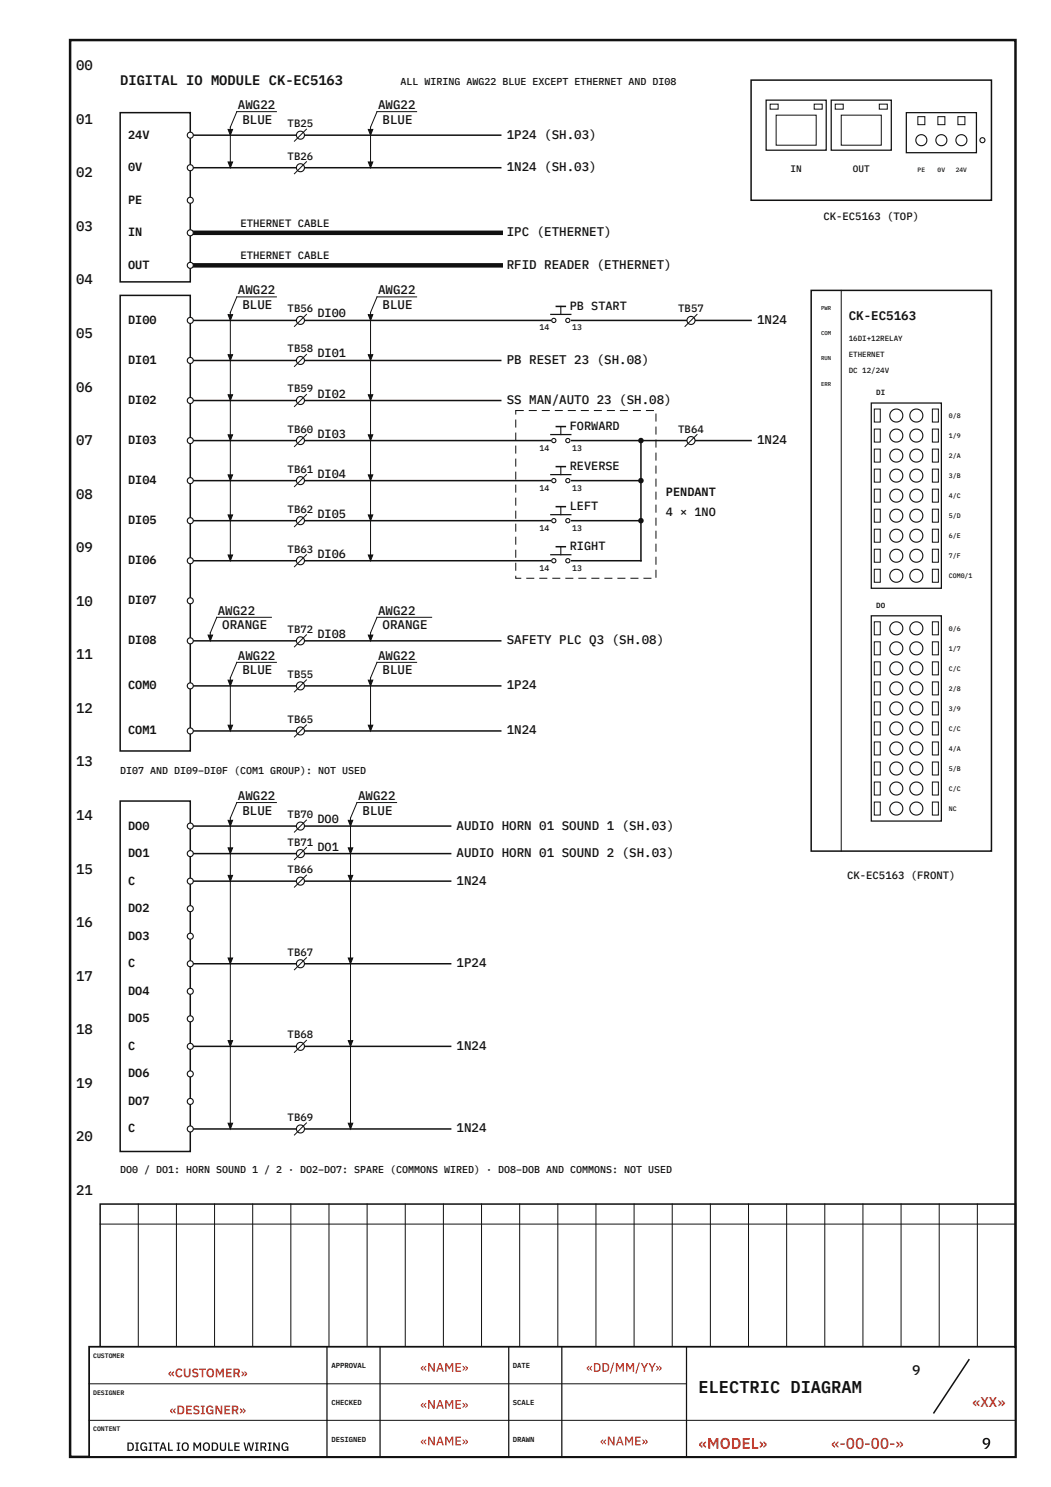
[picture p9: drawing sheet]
<svg xmlns="http://www.w3.org/2000/svg" width="210mm" height="297mm" viewBox="0 0 210 297" stroke-linecap="round" stroke-linejoin="round" font-family="sans-serif">
<path d="M14 8h188.8v283h-188.8z" fill="none" stroke="#111" stroke-width=".5"/>
<path d="M20 240.5h182.8v28.5h-182.8z" fill="none" stroke="#111" stroke-width=".3"/>
<g fill="none" stroke="#111" stroke-width=".2">
<path d="M20 244.5h182.8M27.6 240.5v28.5M35.2 240.5v28.5M42.8 240.5v28.5M50.5 240.5v28.5M58.1 240.5v28.5M65.7 240.5v28.5M73.3 240.5v28.5M80.9 240.5v28.5M88.5 240.5v28.5M96.2 240.5v28.5M103.8 240.5v28.5"/>
<path d="M111.4 240.5v28.5M119 240.5v28.5M126.6 240.5v28.5M134.2 240.5v28.5M141.9 240.5v28.5M149.5 240.5v28.5M157.1 240.5v28.5M164.7 240.5v28.5M172.3 240.5v28.5M179.9 240.5v28.5M187.6 240.5v28.5M195.2 240.5v28.5"/>
</g>
<path d="M17.8 269h185v22h-185z" fill="#fff"/>
<path d="M17.8 269h185v22h-185z" fill="none" stroke="#111" stroke-width=".35"/>
<path d="M65.3 269v22M75.9 269v22M101.6 269v22M112.2 269v22M137.1 269v22" fill="none" stroke="#111" stroke-width=".25"/>
<path d="M17.8 276.4h119.3M17.8 283.7h185" fill="none" stroke="#111" stroke-width=".2"/>
<path d="M193.5 271.6l-7 10.6" fill="none" stroke="#111" stroke-width=".3"/>
<path d="M24 22.5h14v33.8h-14z" fill="#fff"/>
<path d="M24 22.5h14v33.8h-14zM38 27h62M38 33.5h62" fill="none" stroke="#111" stroke-width=".3"/>
<path d="M38 46.5h62M38 53h62" fill="none" stroke="#111" stroke-width=".9"/>
<path d="M46 25.4v7.2" fill="none" stroke="#111" stroke-width=".2"/>
<path d="M45.5 25.9h.9l-.4 1.1z" fill="#111"/>
<path d="M45.5 25.9h.9l-.4 1.1z" fill="none" stroke="#111" stroke-width=".2"/>
<path d="M45.5 32.4h.9l-.4 1.1z" fill="#111"/>
<path d="M45.5 32.4h.9l-.4 1.1zM55.2 22.3h-7.9l-1.3 3.1M74 25.4v7.2" fill="none" stroke="#111" stroke-width=".2"/>
<path d="M73.5 25.9h.9l-.4 1.1z" fill="#111"/>
<path d="M73.5 25.9h.9l-.4 1.1z" fill="none" stroke="#111" stroke-width=".2"/>
<path d="M73.5 32.4h.9l-.4 1.1z" fill="#111"/>
<path d="M73.5 32.4h.9l-.4 1.1zM83.2 22.3h-7.9l-1.3 3.1" fill="none" stroke="#111" stroke-width=".2"/>
<circle cx="60" cy="27" r=".8" fill="#fff"/>
<circle cx="60" cy="27" r=".8" fill="none" stroke="#111" stroke-width=".22"/>
<path d="M61.2 25.8l-2.4 2.4" fill="none" stroke="#111" stroke-width=".2"/>
<circle cx="38" cy="27" r=".6" fill="#fff"/>
<circle cx="38" cy="27" r=".6" fill="none" stroke="#111" stroke-width=".22"/>
<circle cx="60" cy="33.5" r=".8" fill="#fff"/>
<circle cx="60" cy="33.5" r=".8" fill="none" stroke="#111" stroke-width=".22"/>
<path d="M61.2 32.3l-2.4 2.4" fill="none" stroke="#111" stroke-width=".2"/>
<circle cx="38" cy="33.5" r=".6" fill="#fff"/>
<circle cx="38" cy="33.5" r=".6" fill="none" stroke="#111" stroke-width=".22"/>
<circle cx="38" cy="40" r=".6" fill="#fff"/>
<circle cx="38" cy="40" r=".6" fill="none" stroke="#111" stroke-width=".22"/>
<circle cx="38" cy="46.5" r=".6" fill="#fff"/>
<circle cx="38" cy="46.5" r=".6" fill="none" stroke="#111" stroke-width=".22"/>
<circle cx="38" cy="53" r=".6" fill="#fff"/>
<circle cx="38" cy="53" r=".6" fill="none" stroke="#111" stroke-width=".22"/>
<path d="M24 59h14v91h-14z" fill="#fff"/>
<path d="M24 59h14v91h-14zM38 64h112" fill="none" stroke="#111" stroke-width=".3"/>
<g fill="#fff">
<path d="M110.1 63.5h3.8v1h-3.8z"/>
<circle cx="110.6" cy="64" r=".42"/>
</g>
<circle cx="110.6" cy="64" r=".42" fill="none" stroke="#111" stroke-width=".22"/>
<circle cx="113.4" cy="64" r=".42" fill="#fff"/>
<g fill="none" stroke="#111" stroke-width=".22">
<path d="M112 61.2v1.6"/>
<circle cx="113.4" cy="64" r=".42"/>
</g>
<path d="M110 62.8h4" fill="none" stroke="#111" stroke-width=".25"/>
<path d="M111.1 61.2h1.8" fill="none" stroke="#111" stroke-width=".3"/>
<circle cx="60" cy="64" r=".8" fill="#fff"/>
<circle cx="60" cy="64" r=".8" fill="none" stroke="#111" stroke-width=".22"/>
<path d="M61.2 62.8l-2.4 2.4" fill="none" stroke="#111" stroke-width=".2"/>
<circle cx="138" cy="64" r=".8" fill="#fff"/>
<circle cx="138" cy="64" r=".8" fill="none" stroke="#111" stroke-width=".22"/>
<path d="M139.2 62.8l-2.4 2.4" fill="none" stroke="#111" stroke-width=".2"/>
<path d="M38 72h62" fill="none" stroke="#111" stroke-width=".3"/>
<circle cx="60" cy="72" r=".8" fill="#fff"/>
<circle cx="60" cy="72" r=".8" fill="none" stroke="#111" stroke-width=".22"/>
<path d="M61.2 70.8l-2.4 2.4" fill="none" stroke="#111" stroke-width=".2"/>
<path d="M38 80h62" fill="none" stroke="#111" stroke-width=".3"/>
<circle cx="60" cy="80" r=".8" fill="#fff"/>
<circle cx="60" cy="80" r=".8" fill="none" stroke="#111" stroke-width=".22"/>
<path d="M61.2 78.8l-2.4 2.4" fill="none" stroke="#111" stroke-width=".2"/>
<path d="M38 88h112M38 96h90M128 88v24h-90M38 104h90" fill="none" stroke="#111" stroke-width=".3"/>
<g fill="#111">
<path d="M105.6 81.9h1.6v.2h-1.6zM108.2 81.9h1.6v.2h-1.6zM110.8 81.9h1.6v.2h-1.6zM113.4 81.9h1.6v.2h-1.6zM116 81.9h1.6v.2h-1.6zM118.6 81.9h1.6v.2h-1.6zM121.2 81.9h1.6v.2h-1.6zM123.8 81.9h1.6v.2h-1.6zM126.4 81.9h1.6v.2h-1.6zM129 81.9h1.6v.2h-1.6zM130.9 82.6h.2v1.6h-.2zM130.9 85.2h.2v1.6h-.2zM130.9 87.8h.2v1.6h-.2zM130.9 90.4h.2v1.6h-.2zM130.9 93h.2v1.6h-.2zM130.9 95.6h.2v1.6h-.2zM130.9 98.2h.2v1.6h-.2zM130.9 100.8h.2v1.6h-.2zM130.9 103.4h.2v1.6h-.2zM130.9 106h.2v1.6h-.2zM130.9 108.6h.2v1.6h-.2zM130.9 111.2h.2v1.6h-.2zM130.9 113.8h.2v1.6h-.2zM128.5 115.4h1.6v.2h-1.6zM125.9 115.4h1.6v.2h-1.6zM123.3 115.4h1.6v.2h-1.6zM120.7 115.4h1.6v.2h-1.6zM118.1 115.4h1.6v.2h-1.6zM115.5 115.4h1.6v.2h-1.6zM112.9 115.4h1.6v.2h-1.6zM110.3 115.4h1.6v.2h-1.6zM107.7 115.4h1.6v.2h-1.6zM105.1 115.4h1.6v.2h-1.6zM102.9 115h.2l-.1 .5 1.1-.1v.2h-1.2zM102.9 112.4h.2v1.6h-.2zM102.9 109.8h.2v1.6h-.2zM102.9 107.2h.2v1.6h-.2zM102.9 104.6h.2v1.6h-.2zM102.9 102h.2v1.6h-.2zM102.9 99.4h.2v1.6h-.2zM102.9 96.8h.2v1.6h-.2zM102.9 94.2h.2v1.6h-.2zM102.9 91.6h.2v1.6h-.2zM102.9 89h.2v1.6h-.2zM102.9 86.4h.2v1.6h-.2zM102.9 83.8h.2v1.6h-.2zM102.9 81.9h1.7v.2l-1.6-.1 .1 .8h-.2z"/>
<circle cx="128" cy="88" r=".55"/>
<circle cx="128" cy="96" r=".55"/>
<circle cx="128" cy="104" r=".55"/>
</g>
<g fill="#fff">
<path d="M110.1 87.5h3.8v1h-3.8z"/>
<circle cx="110.6" cy="88" r=".42"/>
</g>
<circle cx="110.6" cy="88" r=".42" fill="none" stroke="#111" stroke-width=".22"/>
<circle cx="113.4" cy="88" r=".42" fill="#fff"/>
<g fill="none" stroke="#111" stroke-width=".22">
<path d="M112 85.2v1.6"/>
<circle cx="113.4" cy="88" r=".42"/>
</g>
<path d="M110 86.8h4" fill="none" stroke="#111" stroke-width=".25"/>
<path d="M111.1 85.2h1.8" fill="none" stroke="#111" stroke-width=".3"/>
<circle cx="60" cy="88" r=".8" fill="#fff"/>
<circle cx="60" cy="88" r=".8" fill="none" stroke="#111" stroke-width=".22"/>
<path d="M61.2 86.8l-2.4 2.4" fill="none" stroke="#111" stroke-width=".2"/>
<g fill="#fff">
<path d="M110.1 95.5h3.8v1h-3.8z"/>
<circle cx="110.6" cy="96" r=".42"/>
</g>
<circle cx="110.6" cy="96" r=".42" fill="none" stroke="#111" stroke-width=".22"/>
<circle cx="113.4" cy="96" r=".42" fill="#fff"/>
<g fill="none" stroke="#111" stroke-width=".22">
<path d="M112 93.2v1.6"/>
<circle cx="113.4" cy="96" r=".42"/>
</g>
<path d="M110 94.8h4" fill="none" stroke="#111" stroke-width=".25"/>
<path d="M111.1 93.2h1.8" fill="none" stroke="#111" stroke-width=".3"/>
<circle cx="60" cy="96" r=".8" fill="#fff"/>
<circle cx="60" cy="96" r=".8" fill="none" stroke="#111" stroke-width=".22"/>
<path d="M61.2 94.8l-2.4 2.4" fill="none" stroke="#111" stroke-width=".2"/>
<g fill="#fff">
<path d="M110.1 103.5h3.8v1h-3.8z"/>
<circle cx="110.6" cy="104" r=".42"/>
</g>
<circle cx="110.6" cy="104" r=".42" fill="none" stroke="#111" stroke-width=".22"/>
<circle cx="113.4" cy="104" r=".42" fill="#fff"/>
<g fill="none" stroke="#111" stroke-width=".22">
<path d="M112 101.2v1.6"/>
<circle cx="113.4" cy="104" r=".42"/>
</g>
<path d="M110 102.8h4" fill="none" stroke="#111" stroke-width=".25"/>
<path d="M111.1 101.2h1.8" fill="none" stroke="#111" stroke-width=".3"/>
<circle cx="60" cy="104" r=".8" fill="#fff"/>
<circle cx="60" cy="104" r=".8" fill="none" stroke="#111" stroke-width=".22"/>
<path d="M61.2 102.8l-2.4 2.4" fill="none" stroke="#111" stroke-width=".2"/>
<g fill="#fff">
<path d="M110.1 111.5h3.8v1h-3.8z"/>
<circle cx="110.6" cy="112" r=".42"/>
</g>
<circle cx="110.6" cy="112" r=".42" fill="none" stroke="#111" stroke-width=".22"/>
<circle cx="113.4" cy="112" r=".42" fill="#fff"/>
<g fill="none" stroke="#111" stroke-width=".22">
<path d="M112 109.2v1.6"/>
<circle cx="113.4" cy="112" r=".42"/>
</g>
<path d="M110 110.8h4" fill="none" stroke="#111" stroke-width=".25"/>
<path d="M111.1 109.2h1.8" fill="none" stroke="#111" stroke-width=".3"/>
<circle cx="60" cy="112" r=".8" fill="#fff"/>
<circle cx="60" cy="112" r=".8" fill="none" stroke="#111" stroke-width=".22"/>
<path d="M61.2 110.8l-2.4 2.4" fill="none" stroke="#111" stroke-width=".2"/>
<circle cx="138" cy="88" r=".8" fill="#fff"/>
<circle cx="138" cy="88" r=".8" fill="none" stroke="#111" stroke-width=".22"/>
<path d="M139.2 86.8l-2.4 2.4" fill="none" stroke="#111" stroke-width=".2"/>
<path d="M38 137h62" fill="none" stroke="#111" stroke-width=".3"/>
<circle cx="60" cy="137" r=".8" fill="#fff"/>
<circle cx="60" cy="137" r=".8" fill="none" stroke="#111" stroke-width=".22"/>
<path d="M61.2 135.8l-2.4 2.4" fill="none" stroke="#111" stroke-width=".2"/>
<path d="M38 146h62" fill="none" stroke="#111" stroke-width=".3"/>
<circle cx="60" cy="146" r=".8" fill="#fff"/>
<circle cx="60" cy="146" r=".8" fill="none" stroke="#111" stroke-width=".22"/>
<path d="M46 62.4v48.7M61.2 144.8l-2.4 2.4" fill="none" stroke="#111" stroke-width=".2"/>
<path d="M45.5 62.9h.9l-.4 1.1z" fill="#111"/>
<path d="M45.5 62.9h.9l-.4 1.1z" fill="none" stroke="#111" stroke-width=".2"/>
<path d="M45.5 70.9h.9l-.4 1.1z" fill="#111"/>
<path d="M45.5 70.9h.9l-.4 1.1z" fill="none" stroke="#111" stroke-width=".2"/>
<path d="M45.5 78.9h.9l-.4 1.1z" fill="#111"/>
<path d="M45.5 78.9h.9l-.4 1.1z" fill="none" stroke="#111" stroke-width=".2"/>
<path d="M45.5 86.9h.9l-.4 1.1z" fill="#111"/>
<path d="M45.5 86.9h.9l-.4 1.1z" fill="none" stroke="#111" stroke-width=".2"/>
<path d="M45.5 94.9h.9l-.4 1.1z" fill="#111"/>
<path d="M45.5 94.9h.9l-.4 1.1z" fill="none" stroke="#111" stroke-width=".2"/>
<path d="M45.5 102.9h.9l-.4 1.1z" fill="#111"/>
<path d="M45.5 102.9h.9l-.4 1.1z" fill="none" stroke="#111" stroke-width=".2"/>
<path d="M45.5 110.9h.9l-.4 1.1z" fill="#111"/>
<path d="M55.2 59.3h-7.9l-1.3 3.1M74 62.4v48.7M45.5 110.9h.9l-.4 1.1z" fill="none" stroke="#111" stroke-width=".2"/>
<path d="M73.5 62.9h.9l-.4 1.1z" fill="#111"/>
<path d="M73.5 62.9h.9l-.4 1.1z" fill="none" stroke="#111" stroke-width=".2"/>
<path d="M73.5 70.9h.9l-.4 1.1z" fill="#111"/>
<path d="M73.5 70.9h.9l-.4 1.1z" fill="none" stroke="#111" stroke-width=".2"/>
<path d="M73.5 78.9h.9l-.4 1.1z" fill="#111"/>
<path d="M73.5 78.9h.9l-.4 1.1z" fill="none" stroke="#111" stroke-width=".2"/>
<path d="M73.5 86.9h.9l-.4 1.1z" fill="#111"/>
<path d="M73.5 86.9h.9l-.4 1.1z" fill="none" stroke="#111" stroke-width=".2"/>
<path d="M73.5 94.9h.9l-.4 1.1z" fill="#111"/>
<path d="M73.5 94.9h.9l-.4 1.1z" fill="none" stroke="#111" stroke-width=".2"/>
<path d="M73.5 102.9h.9l-.4 1.1z" fill="#111"/>
<path d="M73.5 102.9h.9l-.4 1.1z" fill="none" stroke="#111" stroke-width=".2"/>
<path d="M73.5 110.9h.9l-.4 1.1z" fill="#111"/>
<path d="M83.2 59.3h-7.9l-1.3 3.1M73.5 110.9h.9l-.4 1.1zM46 135.4v9.7" fill="none" stroke="#111" stroke-width=".2"/>
<path d="M45.5 135.8h.9l-.4 1.2z" fill="#111"/>
<path d="M45.5 135.8h.9l-.4 1.2z" fill="none" stroke="#111" stroke-width=".2"/>
<path d="M45.5 144.8h.9l-.4 1.2z" fill="#111"/>
<path d="M55.2 132.3h-7.9l-1.3 3.1M74 135.4v9.7M45.5 144.8h.9l-.4 1.2z" fill="none" stroke="#111" stroke-width=".2"/>
<path d="M73.5 135.8h.9l-.4 1.2z" fill="#111"/>
<path d="M73.5 135.8h.9l-.4 1.2z" fill="none" stroke="#111" stroke-width=".2"/>
<path d="M73.5 144.8h.9l-.4 1.2z" fill="#111"/>
<path d="M83.2 132.3h-7.9l-1.3 3.1M73.5 144.8h.9l-.4 1.2z" fill="none" stroke="#111" stroke-width=".2"/>
<path d="M38 128h62" fill="none" stroke="#111" stroke-width=".3"/>
<circle cx="60" cy="128" r=".8" fill="#fff"/>
<circle cx="60" cy="128" r=".8" fill="none" stroke="#111" stroke-width=".22"/>
<path d="M42 126.4v.7M61.2 126.8l-2.4 2.4" fill="none" stroke="#111" stroke-width=".2"/>
<path d="M41.5 126.8h.9l-.4 1.2z" fill="#111"/>
<path d="M41.5 126.8h.9l-.4 1.2zM54.2 123.3h-10.9l-1.3 3.1M74 126.4v.7" fill="none" stroke="#111" stroke-width=".2"/>
<path d="M73.5 126.8h.9l-.4 1.2z" fill="#111"/>
<path d="M73.5 126.8h.9l-.4 1.2zM86.2 123.3h-10.9l-1.3 3.1" fill="none" stroke="#111" stroke-width=".2"/>
<circle cx="38" cy="64" r=".6" fill="#fff"/>
<circle cx="38" cy="64" r=".6" fill="none" stroke="#111" stroke-width=".22"/>
<circle cx="38" cy="72" r=".6" fill="#fff"/>
<circle cx="38" cy="72" r=".6" fill="none" stroke="#111" stroke-width=".22"/>
<circle cx="38" cy="80" r=".6" fill="#fff"/>
<circle cx="38" cy="80" r=".6" fill="none" stroke="#111" stroke-width=".22"/>
<circle cx="38" cy="88" r=".6" fill="#fff"/>
<circle cx="38" cy="88" r=".6" fill="none" stroke="#111" stroke-width=".22"/>
<circle cx="38" cy="96" r=".6" fill="#fff"/>
<circle cx="38" cy="96" r=".6" fill="none" stroke="#111" stroke-width=".22"/>
<circle cx="38" cy="104" r=".6" fill="#fff"/>
<circle cx="38" cy="104" r=".6" fill="none" stroke="#111" stroke-width=".22"/>
<circle cx="38" cy="112" r=".6" fill="#fff"/>
<circle cx="38" cy="112" r=".6" fill="none" stroke="#111" stroke-width=".22"/>
<circle cx="38" cy="120" r=".6" fill="#fff"/>
<circle cx="38" cy="120" r=".6" fill="none" stroke="#111" stroke-width=".22"/>
<circle cx="38" cy="128" r=".6" fill="#fff"/>
<circle cx="38" cy="128" r=".6" fill="none" stroke="#111" stroke-width=".22"/>
<circle cx="38" cy="137" r=".6" fill="#fff"/>
<circle cx="38" cy="137" r=".6" fill="none" stroke="#111" stroke-width=".22"/>
<circle cx="38" cy="146" r=".6" fill="#fff"/>
<circle cx="38" cy="146" r=".6" fill="none" stroke="#111" stroke-width=".22"/>
<path d="M24 160h14v70h-14z" fill="#fff"/>
<path d="M24 160h14v70h-14zM38 176h52" fill="none" stroke="#111" stroke-width=".3"/>
<circle cx="60" cy="176" r=".8" fill="#fff"/>
<circle cx="60" cy="176" r=".8" fill="none" stroke="#111" stroke-width=".22"/>
<path d="M61.2 174.8l-2.4 2.4" fill="none" stroke="#111" stroke-width=".2"/>
<path d="M38 192.5h52" fill="none" stroke="#111" stroke-width=".3"/>
<circle cx="60" cy="192.5" r=".8" fill="#fff"/>
<circle cx="60" cy="192.5" r=".8" fill="none" stroke="#111" stroke-width=".22"/>
<path d="M61.2 191.3l-2.4 2.4" fill="none" stroke="#111" stroke-width=".2"/>
<path d="M38 209h52" fill="none" stroke="#111" stroke-width=".3"/>
<circle cx="60" cy="209" r=".8" fill="#fff"/>
<circle cx="60" cy="209" r=".8" fill="none" stroke="#111" stroke-width=".22"/>
<path d="M61.2 207.8l-2.4 2.4" fill="none" stroke="#111" stroke-width=".2"/>
<path d="M38 225.5h52" fill="none" stroke="#111" stroke-width=".3"/>
<circle cx="60" cy="225.5" r=".8" fill="#fff"/>
<circle cx="60" cy="225.5" r=".8" fill="none" stroke="#111" stroke-width=".22"/>
<path d="M61.2 224.3l-2.4 2.4" fill="none" stroke="#111" stroke-width=".2"/>
<path d="M38 165h52" fill="none" stroke="#111" stroke-width=".3"/>
<circle cx="60" cy="165" r=".8" fill="#fff"/>
<circle cx="60" cy="165" r=".8" fill="none" stroke="#111" stroke-width=".22"/>
<path d="M61.2 163.8l-2.4 2.4" fill="none" stroke="#111" stroke-width=".2"/>
<path d="M38 170.5h52" fill="none" stroke="#111" stroke-width=".3"/>
<circle cx="60" cy="170.5" r=".8" fill="#fff"/>
<circle cx="60" cy="170.5" r=".8" fill="none" stroke="#111" stroke-width=".22"/>
<path d="M46 163.4v61.2M61.2 169.3l-2.4 2.4" fill="none" stroke="#111" stroke-width=".2"/>
<path d="M45.5 163.8h.9l-.4 1.2z" fill="#111"/>
<path d="M45.5 163.8h.9l-.4 1.2z" fill="none" stroke="#111" stroke-width=".2"/>
<path d="M45.5 169.3h.9l-.4 1.2z" fill="#111"/>
<path d="M45.5 169.3h.9l-.4 1.2z" fill="none" stroke="#111" stroke-width=".2"/>
<path d="M45.5 174.8h.9l-.4 1.2z" fill="#111"/>
<path d="M45.5 174.8h.9l-.4 1.2z" fill="none" stroke="#111" stroke-width=".2"/>
<path d="M45.5 191.3h.9l-.4 1.2z" fill="#111"/>
<path d="M45.5 191.3h.9l-.4 1.2z" fill="none" stroke="#111" stroke-width=".2"/>
<path d="M45.5 207.8h.9l-.4 1.2z" fill="#111"/>
<path d="M45.5 207.8h.9l-.4 1.2z" fill="none" stroke="#111" stroke-width=".2"/>
<path d="M45.5 224.3h.9l-.4 1.2z" fill="#111"/>
<path d="M55.2 160.3h-7.9l-1.3 3.1M70 163.4v61.2M45.5 224.3h.9l-.4 1.2z" fill="none" stroke="#111" stroke-width=".2"/>
<path d="M69.5 163.8h.9l-.4 1.2z" fill="#111"/>
<path d="M69.5 163.8h.9l-.4 1.2z" fill="none" stroke="#111" stroke-width=".2"/>
<path d="M69.5 169.3h.9l-.4 1.2z" fill="#111"/>
<path d="M69.5 169.3h.9l-.4 1.2z" fill="none" stroke="#111" stroke-width=".2"/>
<path d="M69.5 174.8h.9l-.4 1.2z" fill="#111"/>
<path d="M69.5 174.8h.9l-.4 1.2z" fill="none" stroke="#111" stroke-width=".2"/>
<path d="M69.5 191.3h.9l-.4 1.2z" fill="#111"/>
<path d="M69.5 191.3h.9l-.4 1.2z" fill="none" stroke="#111" stroke-width=".2"/>
<path d="M69.5 207.8h.9l-.4 1.2z" fill="#111"/>
<path d="M69.5 207.8h.9l-.4 1.2z" fill="none" stroke="#111" stroke-width=".2"/>
<path d="M69.5 224.3h.9l-.4 1.2z" fill="#111"/>
<path d="M79.2 160.3h-7.9l-1.3 3.1M69.5 224.3h.9l-.4 1.2z" fill="none" stroke="#111" stroke-width=".2"/>
<circle cx="38" cy="165" r=".6" fill="#fff"/>
<circle cx="38" cy="165" r=".6" fill="none" stroke="#111" stroke-width=".22"/>
<circle cx="38" cy="170.5" r=".6" fill="#fff"/>
<circle cx="38" cy="170.5" r=".6" fill="none" stroke="#111" stroke-width=".22"/>
<circle cx="38" cy="176" r=".6" fill="#fff"/>
<circle cx="38" cy="176" r=".6" fill="none" stroke="#111" stroke-width=".22"/>
<circle cx="38" cy="181.5" r=".6" fill="#fff"/>
<circle cx="38" cy="181.5" r=".6" fill="none" stroke="#111" stroke-width=".22"/>
<circle cx="38" cy="187" r=".6" fill="#fff"/>
<circle cx="38" cy="187" r=".6" fill="none" stroke="#111" stroke-width=".22"/>
<circle cx="38" cy="192.5" r=".6" fill="#fff"/>
<circle cx="38" cy="192.5" r=".6" fill="none" stroke="#111" stroke-width=".22"/>
<circle cx="38" cy="198" r=".6" fill="#fff"/>
<circle cx="38" cy="198" r=".6" fill="none" stroke="#111" stroke-width=".22"/>
<circle cx="38" cy="203.5" r=".6" fill="#fff"/>
<circle cx="38" cy="203.5" r=".6" fill="none" stroke="#111" stroke-width=".22"/>
<circle cx="38" cy="209" r=".6" fill="#fff"/>
<circle cx="38" cy="209" r=".6" fill="none" stroke="#111" stroke-width=".22"/>
<circle cx="38" cy="214.5" r=".6" fill="#fff"/>
<circle cx="38" cy="214.5" r=".6" fill="none" stroke="#111" stroke-width=".22"/>
<circle cx="38" cy="220" r=".6" fill="#fff"/>
<circle cx="38" cy="220" r=".6" fill="none" stroke="#111" stroke-width=".22"/>
<circle cx="38" cy="225.5" r=".6" fill="#fff"/>
<circle cx="38" cy="225.5" r=".6" fill="none" stroke="#111" stroke-width=".22"/>
<path d="M150 16h48v24h-48z" fill="#fff"/>
<path d="M150 16h48v24h-48z" fill="none" stroke="#111" stroke-width=".3"/>
<path d="M153 20h12v10h-12z" fill="#fff"/>
<path d="M153 20h12v10h-12z" fill="none" stroke="#111" stroke-width=".25"/>
<path d="M155 23h8v6h-8z" fill="#fff"/>
<path d="M155 23h8v6h-8z" fill="none" stroke="#111" stroke-width=".2"/>
<path d="M153.8 20.8h1.6v1h-1.6z" fill="#fff"/>
<path d="M153.8 20.8h1.6v1h-1.6z" fill="none" stroke="#111" stroke-width=".2"/>
<path d="M162.6 20.8h1.6v1h-1.6z" fill="#fff"/>
<path d="M162.6 20.8h1.6v1h-1.6z" fill="none" stroke="#111" stroke-width=".2"/>
<path d="M166 20h12v10h-12z" fill="#fff"/>
<path d="M166 20h12v10h-12z" fill="none" stroke="#111" stroke-width=".25"/>
<path d="M168 23h8v6h-8z" fill="#fff"/>
<path d="M168 23h8v6h-8z" fill="none" stroke="#111" stroke-width=".2"/>
<path d="M166.8 20.8h1.6v1h-1.6z" fill="#fff"/>
<path d="M166.8 20.8h1.6v1h-1.6z" fill="none" stroke="#111" stroke-width=".2"/>
<path d="M175.6 20.8h1.6v1h-1.6z" fill="#fff"/>
<path d="M175.6 20.8h1.6v1h-1.6z" fill="none" stroke="#111" stroke-width=".2"/>
<path d="M181 22.5h14v8h-14z" fill="#fff"/>
<path d="M181 22.5h14v8h-14z" fill="none" stroke="#111" stroke-width=".25"/>
<circle cx="184" cy="28" r="1.1" fill="#fff"/>
<circle cx="184" cy="28" r="1.1" fill="none" stroke="#111" stroke-width=".22"/>
<path d="M183.3 23.3h1.4v1.6h-1.4z" fill="#fff"/>
<path d="M183.3 23.3h1.4v1.6h-1.4z" fill="none" stroke="#111" stroke-width=".2"/>
<circle cx="188" cy="28" r="1.1" fill="#fff"/>
<circle cx="188" cy="28" r="1.1" fill="none" stroke="#111" stroke-width=".22"/>
<path d="M187.3 23.3h1.4v1.6h-1.4z" fill="#fff"/>
<path d="M187.3 23.3h1.4v1.6h-1.4z" fill="none" stroke="#111" stroke-width=".2"/>
<circle cx="192" cy="28" r="1.1" fill="#fff"/>
<circle cx="192" cy="28" r="1.1" fill="none" stroke="#111" stroke-width=".22"/>
<path d="M191.3 23.3h1.4v1.6h-1.4z" fill="#fff"/>
<path d="M191.3 23.3h1.4v1.6h-1.4z" fill="none" stroke="#111" stroke-width=".2"/>
<circle cx="196.2" cy="28" r=".5" fill="#fff"/>
<circle cx="196.2" cy="28" r=".5" fill="none" stroke="#111" stroke-width=".22"/>
<path d="M162 58h36v112h-36z" fill="#fff"/>
<path d="M162 58h36v112h-36z" fill="none" stroke="#111" stroke-width=".3"/>
<path d="M168 58v112" fill="none" stroke="#111" stroke-width=".2"/>
<path d="M174 80.5h14v37h-14z" fill="#fff"/>
<path d="M174 80.5h14v37h-14z" fill="none" stroke="#111" stroke-width=".25"/>
<path d="M174.6 81.7h1.2v2.6h-1.2z" fill="#fff"/>
<path d="M174.6 81.7h1.2v2.6h-1.2z" fill="none" stroke="#111" stroke-width=".2"/>
<path d="M186.2 81.7h1.2v2.6h-1.2z" fill="#fff"/>
<path d="M186.2 81.7h1.2v2.6h-1.2z" fill="none" stroke="#111" stroke-width=".2"/>
<circle cx="179" cy="83" r="1.3" fill="#fff"/>
<circle cx="179" cy="83" r="1.3" fill="none" stroke="#111" stroke-width=".22"/>
<circle cx="183" cy="83" r="1.3" fill="#fff"/>
<circle cx="183" cy="83" r="1.3" fill="none" stroke="#111" stroke-width=".22"/>
<path d="M174.6 85.7h1.2v2.6h-1.2z" fill="#fff"/>
<path d="M174.6 85.7h1.2v2.6h-1.2z" fill="none" stroke="#111" stroke-width=".2"/>
<path d="M186.2 85.7h1.2v2.6h-1.2z" fill="#fff"/>
<path d="M186.2 85.7h1.2v2.6h-1.2z" fill="none" stroke="#111" stroke-width=".2"/>
<circle cx="179" cy="87" r="1.3" fill="#fff"/>
<circle cx="179" cy="87" r="1.3" fill="none" stroke="#111" stroke-width=".22"/>
<circle cx="183" cy="87" r="1.3" fill="#fff"/>
<circle cx="183" cy="87" r="1.3" fill="none" stroke="#111" stroke-width=".22"/>
<path d="M174.6 89.7h1.2v2.6h-1.2z" fill="#fff"/>
<path d="M174.6 89.7h1.2v2.6h-1.2z" fill="none" stroke="#111" stroke-width=".2"/>
<path d="M186.2 89.7h1.2v2.6h-1.2z" fill="#fff"/>
<path d="M186.2 89.7h1.2v2.6h-1.2z" fill="none" stroke="#111" stroke-width=".2"/>
<circle cx="179" cy="91" r="1.3" fill="#fff"/>
<circle cx="179" cy="91" r="1.3" fill="none" stroke="#111" stroke-width=".22"/>
<circle cx="183" cy="91" r="1.3" fill="#fff"/>
<circle cx="183" cy="91" r="1.3" fill="none" stroke="#111" stroke-width=".22"/>
<path d="M174.6 93.7h1.2v2.6h-1.2z" fill="#fff"/>
<path d="M174.6 93.7h1.2v2.6h-1.2z" fill="none" stroke="#111" stroke-width=".2"/>
<path d="M186.2 93.7h1.2v2.6h-1.2z" fill="#fff"/>
<path d="M186.2 93.7h1.2v2.6h-1.2z" fill="none" stroke="#111" stroke-width=".2"/>
<circle cx="179" cy="95" r="1.3" fill="#fff"/>
<circle cx="179" cy="95" r="1.3" fill="none" stroke="#111" stroke-width=".22"/>
<circle cx="183" cy="95" r="1.3" fill="#fff"/>
<circle cx="183" cy="95" r="1.3" fill="none" stroke="#111" stroke-width=".22"/>
<path d="M174.6 97.7h1.2v2.6h-1.2z" fill="#fff"/>
<path d="M174.6 97.7h1.2v2.6h-1.2z" fill="none" stroke="#111" stroke-width=".2"/>
<path d="M186.2 97.7h1.2v2.6h-1.2z" fill="#fff"/>
<path d="M186.2 97.7h1.2v2.6h-1.2z" fill="none" stroke="#111" stroke-width=".2"/>
<circle cx="179" cy="99" r="1.3" fill="#fff"/>
<circle cx="179" cy="99" r="1.3" fill="none" stroke="#111" stroke-width=".22"/>
<circle cx="183" cy="99" r="1.3" fill="#fff"/>
<circle cx="183" cy="99" r="1.3" fill="none" stroke="#111" stroke-width=".22"/>
<path d="M174.6 101.7h1.2v2.6h-1.2z" fill="#fff"/>
<path d="M174.6 101.7h1.2v2.6h-1.2z" fill="none" stroke="#111" stroke-width=".2"/>
<path d="M186.2 101.7h1.2v2.6h-1.2z" fill="#fff"/>
<path d="M186.2 101.7h1.2v2.6h-1.2z" fill="none" stroke="#111" stroke-width=".2"/>
<circle cx="179" cy="103" r="1.3" fill="#fff"/>
<circle cx="179" cy="103" r="1.3" fill="none" stroke="#111" stroke-width=".22"/>
<circle cx="183" cy="103" r="1.3" fill="#fff"/>
<circle cx="183" cy="103" r="1.3" fill="none" stroke="#111" stroke-width=".22"/>
<path d="M174.6 105.7h1.2v2.6h-1.2z" fill="#fff"/>
<path d="M174.6 105.7h1.2v2.6h-1.2z" fill="none" stroke="#111" stroke-width=".2"/>
<path d="M186.2 105.7h1.2v2.6h-1.2z" fill="#fff"/>
<path d="M186.2 105.7h1.2v2.6h-1.2z" fill="none" stroke="#111" stroke-width=".2"/>
<circle cx="179" cy="107" r="1.3" fill="#fff"/>
<circle cx="179" cy="107" r="1.3" fill="none" stroke="#111" stroke-width=".22"/>
<circle cx="183" cy="107" r="1.3" fill="#fff"/>
<circle cx="183" cy="107" r="1.3" fill="none" stroke="#111" stroke-width=".22"/>
<path d="M174.6 109.7h1.2v2.6h-1.2z" fill="#fff"/>
<path d="M174.6 109.7h1.2v2.6h-1.2z" fill="none" stroke="#111" stroke-width=".2"/>
<path d="M186.2 109.7h1.2v2.6h-1.2z" fill="#fff"/>
<path d="M186.2 109.7h1.2v2.6h-1.2z" fill="none" stroke="#111" stroke-width=".2"/>
<circle cx="179" cy="111" r="1.3" fill="#fff"/>
<circle cx="179" cy="111" r="1.3" fill="none" stroke="#111" stroke-width=".22"/>
<circle cx="183" cy="111" r="1.3" fill="#fff"/>
<circle cx="183" cy="111" r="1.3" fill="none" stroke="#111" stroke-width=".22"/>
<path d="M174.6 113.7h1.2v2.6h-1.2z" fill="#fff"/>
<path d="M174.6 113.7h1.2v2.6h-1.2z" fill="none" stroke="#111" stroke-width=".2"/>
<path d="M186.2 113.7h1.2v2.6h-1.2z" fill="#fff"/>
<path d="M186.2 113.7h1.2v2.6h-1.2z" fill="none" stroke="#111" stroke-width=".2"/>
<circle cx="179" cy="115" r="1.3" fill="#fff"/>
<circle cx="179" cy="115" r="1.3" fill="none" stroke="#111" stroke-width=".22"/>
<circle cx="183" cy="115" r="1.3" fill="#fff"/>
<circle cx="183" cy="115" r="1.3" fill="none" stroke="#111" stroke-width=".22"/>
<path d="M174 123h14v41h-14z" fill="#fff"/>
<path d="M174 123h14v41h-14z" fill="none" stroke="#111" stroke-width=".25"/>
<path d="M174.6 124.2h1.2v2.6h-1.2z" fill="#fff"/>
<path d="M174.6 124.2h1.2v2.6h-1.2z" fill="none" stroke="#111" stroke-width=".2"/>
<path d="M186.2 124.2h1.2v2.6h-1.2z" fill="#fff"/>
<path d="M186.2 124.2h1.2v2.6h-1.2z" fill="none" stroke="#111" stroke-width=".2"/>
<circle cx="179" cy="125.5" r="1.3" fill="#fff"/>
<circle cx="179" cy="125.5" r="1.3" fill="none" stroke="#111" stroke-width=".22"/>
<circle cx="183" cy="125.5" r="1.3" fill="#fff"/>
<circle cx="183" cy="125.5" r="1.3" fill="none" stroke="#111" stroke-width=".22"/>
<path d="M174.6 128.2h1.2v2.6h-1.2z" fill="#fff"/>
<path d="M174.6 128.2h1.2v2.6h-1.2z" fill="none" stroke="#111" stroke-width=".2"/>
<path d="M186.2 128.2h1.2v2.6h-1.2z" fill="#fff"/>
<path d="M186.2 128.2h1.2v2.6h-1.2z" fill="none" stroke="#111" stroke-width=".2"/>
<circle cx="179" cy="129.5" r="1.3" fill="#fff"/>
<circle cx="179" cy="129.5" r="1.3" fill="none" stroke="#111" stroke-width=".22"/>
<circle cx="183" cy="129.5" r="1.3" fill="#fff"/>
<circle cx="183" cy="129.5" r="1.3" fill="none" stroke="#111" stroke-width=".22"/>
<path d="M174.6 132.2h1.2v2.6h-1.2z" fill="#fff"/>
<path d="M174.6 132.2h1.2v2.6h-1.2z" fill="none" stroke="#111" stroke-width=".2"/>
<path d="M186.2 132.2h1.2v2.6h-1.2z" fill="#fff"/>
<path d="M186.2 132.2h1.2v2.6h-1.2z" fill="none" stroke="#111" stroke-width=".2"/>
<circle cx="179" cy="133.5" r="1.3" fill="#fff"/>
<circle cx="179" cy="133.5" r="1.3" fill="none" stroke="#111" stroke-width=".22"/>
<circle cx="183" cy="133.5" r="1.3" fill="#fff"/>
<circle cx="183" cy="133.5" r="1.3" fill="none" stroke="#111" stroke-width=".22"/>
<path d="M174.6 136.2h1.2v2.6h-1.2z" fill="#fff"/>
<path d="M174.6 136.2h1.2v2.6h-1.2z" fill="none" stroke="#111" stroke-width=".2"/>
<path d="M186.2 136.2h1.2v2.6h-1.2z" fill="#fff"/>
<path d="M186.2 136.2h1.2v2.6h-1.2z" fill="none" stroke="#111" stroke-width=".2"/>
<circle cx="179" cy="137.5" r="1.3" fill="#fff"/>
<circle cx="179" cy="137.5" r="1.3" fill="none" stroke="#111" stroke-width=".22"/>
<circle cx="183" cy="137.5" r="1.3" fill="#fff"/>
<circle cx="183" cy="137.5" r="1.3" fill="none" stroke="#111" stroke-width=".22"/>
<path d="M174.6 140.2h1.2v2.6h-1.2z" fill="#fff"/>
<path d="M174.6 140.2h1.2v2.6h-1.2z" fill="none" stroke="#111" stroke-width=".2"/>
<path d="M186.2 140.2h1.2v2.6h-1.2z" fill="#fff"/>
<path d="M186.2 140.2h1.2v2.6h-1.2z" fill="none" stroke="#111" stroke-width=".2"/>
<circle cx="179" cy="141.5" r="1.3" fill="#fff"/>
<circle cx="179" cy="141.5" r="1.3" fill="none" stroke="#111" stroke-width=".22"/>
<circle cx="183" cy="141.5" r="1.3" fill="#fff"/>
<circle cx="183" cy="141.5" r="1.3" fill="none" stroke="#111" stroke-width=".22"/>
<path d="M174.6 144.2h1.2v2.6h-1.2z" fill="#fff"/>
<path d="M174.6 144.2h1.2v2.6h-1.2z" fill="none" stroke="#111" stroke-width=".2"/>
<path d="M186.2 144.2h1.2v2.6h-1.2z" fill="#fff"/>
<path d="M186.2 144.2h1.2v2.6h-1.2z" fill="none" stroke="#111" stroke-width=".2"/>
<circle cx="179" cy="145.5" r="1.3" fill="#fff"/>
<circle cx="179" cy="145.5" r="1.3" fill="none" stroke="#111" stroke-width=".22"/>
<circle cx="183" cy="145.5" r="1.3" fill="#fff"/>
<circle cx="183" cy="145.5" r="1.3" fill="none" stroke="#111" stroke-width=".22"/>
<path d="M174.6 148.2h1.2v2.6h-1.2z" fill="#fff"/>
<path d="M174.6 148.2h1.2v2.6h-1.2z" fill="none" stroke="#111" stroke-width=".2"/>
<path d="M186.2 148.2h1.2v2.6h-1.2z" fill="#fff"/>
<path d="M186.2 148.2h1.2v2.6h-1.2z" fill="none" stroke="#111" stroke-width=".2"/>
<circle cx="179" cy="149.5" r="1.3" fill="#fff"/>
<circle cx="179" cy="149.5" r="1.3" fill="none" stroke="#111" stroke-width=".22"/>
<circle cx="183" cy="149.5" r="1.3" fill="#fff"/>
<circle cx="183" cy="149.5" r="1.3" fill="none" stroke="#111" stroke-width=".22"/>
<path d="M174.6 152.2h1.2v2.6h-1.2z" fill="#fff"/>
<path d="M174.6 152.2h1.2v2.6h-1.2z" fill="none" stroke="#111" stroke-width=".2"/>
<path d="M186.2 152.2h1.2v2.6h-1.2z" fill="#fff"/>
<path d="M186.2 152.2h1.2v2.6h-1.2z" fill="none" stroke="#111" stroke-width=".2"/>
<circle cx="179" cy="153.5" r="1.3" fill="#fff"/>
<circle cx="179" cy="153.5" r="1.3" fill="none" stroke="#111" stroke-width=".22"/>
<circle cx="183" cy="153.5" r="1.3" fill="#fff"/>
<circle cx="183" cy="153.5" r="1.3" fill="none" stroke="#111" stroke-width=".22"/>
<path d="M174.6 156.2h1.2v2.6h-1.2z" fill="#fff"/>
<path d="M174.6 156.2h1.2v2.6h-1.2z" fill="none" stroke="#111" stroke-width=".2"/>
<path d="M186.2 156.2h1.2v2.6h-1.2z" fill="#fff"/>
<path d="M186.2 156.2h1.2v2.6h-1.2z" fill="none" stroke="#111" stroke-width=".2"/>
<circle cx="179" cy="157.5" r="1.3" fill="#fff"/>
<circle cx="179" cy="157.5" r="1.3" fill="none" stroke="#111" stroke-width=".22"/>
<circle cx="183" cy="157.5" r="1.3" fill="#fff"/>
<circle cx="183" cy="157.5" r="1.3" fill="none" stroke="#111" stroke-width=".22"/>
<path d="M174.6 160.2h1.2v2.6h-1.2z" fill="#fff"/>
<path d="M174.6 160.2h1.2v2.6h-1.2z" fill="none" stroke="#111" stroke-width=".2"/>
<path d="M186.2 160.2h1.2v2.6h-1.2z" fill="#fff"/>
<path d="M186.2 160.2h1.2v2.6h-1.2z" fill="none" stroke="#111" stroke-width=".2"/>
<circle cx="179" cy="161.5" r="1.3" fill="#fff"/>
<circle cx="179" cy="161.5" r="1.3" fill="none" stroke="#111" stroke-width=".22"/>
<circle cx="183" cy="161.5" r="1.3" fill="#fff"/>
<circle cx="183" cy="161.5" r="1.3" fill="none" stroke="#111" stroke-width=".22"/>
<text font-size="3.4" fill="#111" x="139.5" y="278.3">ELECTRIC DIAGRAM</text>
<g font-size="3.1" fill="#c0392b">
<text x="139.5" y="289.4">«MODEL»</text>
<text x="166" y="289.4">«-00-00-»</text>
</g>
<text font-size="3.1" fill="#111" x="196.1" y="289.4">9</text>
<g font-size="2.8" fill="#111">
<text x="15.2" y="14">00</text>
<text x="15.2" y="24.7">01</text>
<text x="15.2" y="35.4">02</text>
<text x="15.2" y="46.1">03</text>
<text x="15.2" y="56.8">04</text>
<text x="15.2" y="67.5">05</text>
<text x="15.2" y="78.2">06</text>
<text x="15.2" y="88.9">07</text>
<text x="15.2" y="99.6">08</text>
<text x="15.2" y="110.3">09</text>
<text x="15.2" y="121">10</text>
<text x="15.2" y="131.7">11</text>
<text x="15.2" y="142.4">12</text>
<text x="15.2" y="153.1">13</text>
<text x="15.2" y="163.8">14</text>
<text x="15.2" y="174.5">15</text>
<text x="15.2" y="185.2">16</text>
<text x="15.2" y="195.9">17</text>
<text x="15.2" y="206.6">18</text>
<text x="15.2" y="217.3">19</text>
<text x="15.2" y="228">20</text>
<text x="15.2" y="238.7">21</text>
<text x="182.2" y="274.6">9</text>
</g>
<text font-size="2.8" fill="#c0392b" x="194.1" y="281">«XX»</text>
<text font-size="2.7" fill="#111" x="24" y="17">DIGITAL IO MODULE CK-EC5163</text>
<g font-size="2.5" fill="#111">
<text x="47.5" y="21.8">AWG22</text>
<text x="75.5" y="21.8">AWG22</text>
<text x="48.4" y="24.7">BLUE</text>
<text x="76.4" y="24.7">BLUE</text>
<text x="101.2" y="27.7">1P24 (SH.03)</text>
<text x="101.2" y="34.2">1N24 (SH.03)</text>
<text x="101.2" y="47.2">IPC (ETHERNET)</text>
<text x="101.2" y="53.7">RFID READER (ETHERNET)</text>
<text x="47.5" y="58.8">AWG22</text>
<text x="75.5" y="58.8">AWG22</text>
<text x="48.4" y="61.7">BLUE</text>
<text x="76.4" y="61.7">BLUE</text>
<text x="151.2" y="64.7">1N24</text>
<text x="169.5" y="64">CK-EC5163</text>
<text x="101.2" y="72.7">PB RESET 23 (SH.08)</text>
<text x="101.2" y="80.7">SS MAN/AUTO 23 (SH.08)</text>
<text x="151.2" y="88.7">1N24</text>
<text x="43.5" y="122.8">AWG22</text>
<text x="44.4" y="125.7">ORANGE</text>
<text x="75.5" y="122.8">AWG22</text>
<text x="76.4" y="125.7">ORANGE</text>
<text x="47.5" y="131.8">AWG22</text>
<text x="75.5" y="131.8">AWG22</text>
<text x="101.2" y="128.7">SAFETY PLC Q3 (SH.08)</text>
<text x="48.4" y="134.7">BLUE</text>
<text x="76.4" y="134.7">BLUE</text>
<text x="101.2" y="137.7">1P24</text>
<text x="101.2" y="146.7">1N24</text>
<text x="47.5" y="159.8">AWG22</text>
<text x="71.5" y="159.8">AWG22</text>
<text x="48.4" y="162.7">BLUE</text>
<text x="72.4" y="162.7">BLUE</text>
<text x="91.2" y="165.7">AUDIO HORN 01 SOUND 1 (SH.03)</text>
<text x="91.2" y="171.2">AUDIO HORN 01 SOUND 2 (SH.03)</text>
<text x="91.2" y="176.7">1N24</text>
<text x="91.2" y="193.2">1P24</text>
<text x="91.2" y="209.7">1N24</text>
<text x="91.2" y="226.2">1N24</text>
</g>
<g font-size="2.5" fill="#c0392b">
<text x="33.6" y="275.1">«CUSTOMER»</text>
<text x="83.9" y="274">«NAME»</text>
<text x="117.1" y="274">«DD/MM/YY»</text>
<text x="83.9" y="281.4">«NAME»</text>
<text x="33.9" y="282.5">«DESIGNER»</text>
<text x="83.9" y="288.7">«NAME»</text>
<text x="119.8" y="288.7">«NAME»</text>
</g>
<g font-size="2.4" fill="#111">
<text x="25.6" y="27.7">24V</text>
<text x="25.6" y="34.2">0V</text>
<text x="25.6" y="40.7">PE</text>
<text x="25.6" y="47.2">IN</text>
<text x="25.6" y="53.7">OUT</text>
<text x="25.6" y="64.7">DI00</text>
<text x="63.4" y="63.4">DI00</text>
<text x="113.8" y="61.9">PB START</text>
<text x="63.4" y="71.4">DI01</text>
<text x="25.6" y="72.7">DI01</text>
<text x="25.6" y="80.7">DI02</text>
<text x="63.4" y="79.4">DI02</text>
<text x="25.6" y="88.7">DI03</text>
<text x="63.4" y="87.4">DI03</text>
<text x="113.8" y="85.9">FORWARD</text>
<text x="63.4" y="95.4">DI04</text>
<text x="113.8" y="93.9">REVERSE</text>
<text x="25.6" y="96.7">DI04</text>
<text x="113.8" y="101.9">LEFT</text>
<text x="133" y="99">PENDANT</text>
<text x="25.6" y="104.7">DI05</text>
<text x="63.4" y="103.4">DI05</text>
<text x="133" y="103">4 × 1NO</text>
<text x="25.6" y="112.7">DI06</text>
<text x="63.4" y="111.4">DI06</text>
<text x="113.8" y="109.9">RIGHT</text>
<text x="25.6" y="120.7">DI07</text>
<text x="25.6" y="128.7">DI08</text>
<text x="63.4" y="127.4">DI08</text>
<text x="25.6" y="137.7">COM0</text>
<text x="25.6" y="146.7">COM1</text>
<text x="25.6" y="165.7">DO0</text>
<text x="63.4" y="164.4">DO0</text>
<text x="25.6" y="171.2">DO1</text>
<text x="63.4" y="169.9">DO1</text>
<text x="25.6" y="176.7">C</text>
<text x="25.6" y="182.2">DO2</text>
<text x="25.6" y="187.7">DO3</text>
<text x="25.6" y="193.2">C</text>
<text x="25.6" y="198.7">DO4</text>
<text x="25.6" y="204.2">DO5</text>
<text x="25.6" y="209.7">C</text>
<text x="25.6" y="215.2">DO6</text>
<text x="25.6" y="220.7">DO7</text>
<text x="25.6" y="226.2">C</text>
<text x="25.2" y="289.8">DIGITAL IO MODULE WIRING</text>
</g>
<g font-size="2.1" fill="#111">
<text x="57.4" y="25.4">TB25</text>
<text x="57.4" y="31.9">TB26</text>
<text x="48" y="45.3">ETHERNET CABLE</text>
<text x="164.4" y="44">CK-EC5163 (TOP)</text>
<text x="48" y="51.8">ETHERNET CABLE</text>
<text x="57.4" y="62.4">TB56</text>
<text x="135.4" y="62.4">TB57</text>
<text x="57.4" y="70.4">TB58</text>
<text x="57.4" y="78.4">TB59</text>
<text x="57.4" y="86.4">TB60</text>
<text x="135.4" y="86.4">TB64</text>
<text x="57.4" y="94.4">TB61</text>
<text x="57.4" y="102.4">TB62</text>
<text x="57.4" y="110.4">TB63</text>
<text x="57.4" y="126.4">TB72</text>
<text x="57.4" y="135.4">TB55</text>
<text x="57.4" y="144.4">TB65</text>
<text x="57.4" y="163.4">TB70</text>
<text x="57.4" y="168.9">TB71</text>
<text x="57.4" y="174.4">TB66</text>
<text x="169.2" y="175.5">CK-EC5163 (FRONT)</text>
<text x="57.4" y="190.9">TB67</text>
<text x="57.4" y="207.4">TB68</text>
<text x="57.4" y="223.9">TB69</text>
</g>
<g font-size="2" fill="#111">
<text x="80" y="17">ALL WIRING AWG22 BLUE EXCEPT ETHERNET AND DI08</text>
<text x="24" y="154.6">DI07 AND DI09–DI0F (COM1 GROUP): NOT USED</text>
<text x="24" y="234.2">DO0 / DO1: HORN SOUND 1 / 2 · DO2–DO7: SPARE (COMMONS WIRED) · DO8–DOB AND COMMONS: NOT USED</text>
</g>
<g font-size="1.9" fill="#111">
<text x="157.9" y="34.4">IN</text>
<text x="170.3" y="34.4">OUT</text>
</g>
<g font-size="1.6" fill="#111">
<text x="107.7" y="66">14</text>
<text x="114.3" y="66">13</text>
<text x="107.7" y="90">14</text>
<text x="114.3" y="90">13</text>
<text x="107.7" y="98">14</text>
<text x="114.3" y="98">13</text>
<text x="107.7" y="106">14</text>
<text x="114.3" y="106">13</text>
<text x="107.7" y="114">14</text>
<text x="114.3" y="114">13</text>
</g>
<g font-size="1.5" fill="#111">
<text x="169.5" y="68.2">16DI+12RELAY</text>
<text x="169.5" y="71.4">ETHERNET</text>
<text x="169.5" y="74.6">DC 12/24V</text>
<text x="175" y="78.9">DI</text>
<text x="175" y="121.4">DO</text>
</g>
<g font-size="1.4" fill="#111">
<text x="66.2" y="273.3">APPROVAL</text>
<text x="102.4" y="273.3">DATE</text>
<text x="66.2" y="280.7">CHECKED</text>
<text x="102.4" y="280.7">SCALE</text>
<text x="66.2" y="288">DESIGNED</text>
<text x="102.4" y="288">DRAWN</text>
</g>
<g font-size="1.3" fill="#111">
<text x="189.5" y="83.5">0/8</text>
<text x="189.5" y="87.5">1/9</text>
<text x="189.5" y="91.5">2/A</text>
<text x="189.5" y="95.5">3/B</text>
<text x="189.5" y="99.5">4/C</text>
<text x="189.5" y="103.5">5/D</text>
<text x="189.5" y="107.5">6/E</text>
<text x="189.5" y="111.5">7/F</text>
<text x="189.5" y="115.5">COM0/1</text>
<text x="189.5" y="126">0/6</text>
<text x="189.5" y="130">1/7</text>
<text x="189.5" y="134">C/C</text>
<text x="189.5" y="138">2/8</text>
<text x="189.5" y="142">3/9</text>
<text x="189.5" y="146">C/C</text>
<text x="189.5" y="150">4/A</text>
<text x="189.5" y="154">5/B</text>
<text x="189.5" y="158">C/C</text>
<text x="189.5" y="162">NC</text>
<text x="18.6" y="271.2">CUSTOMER</text>
<text x="18.6" y="278.6">DESIGNER</text>
<text x="18.6" y="285.9">CONTENT</text>
</g>
<g font-size="1.2" fill="#111">
<text x="183.2" y="34.4">PE</text>
<text x="187.2" y="34.4">0V</text>
<text x="190.9" y="34.4">24V</text>
</g>
<g font-size="1.1" fill="#111">
<text x="164" y="62">PWR</text>
<text x="164" y="67">COM</text>
<text x="164" y="72">RUN</text>
<text x="164" y="77">ERR</text>
</g>
</svg>
